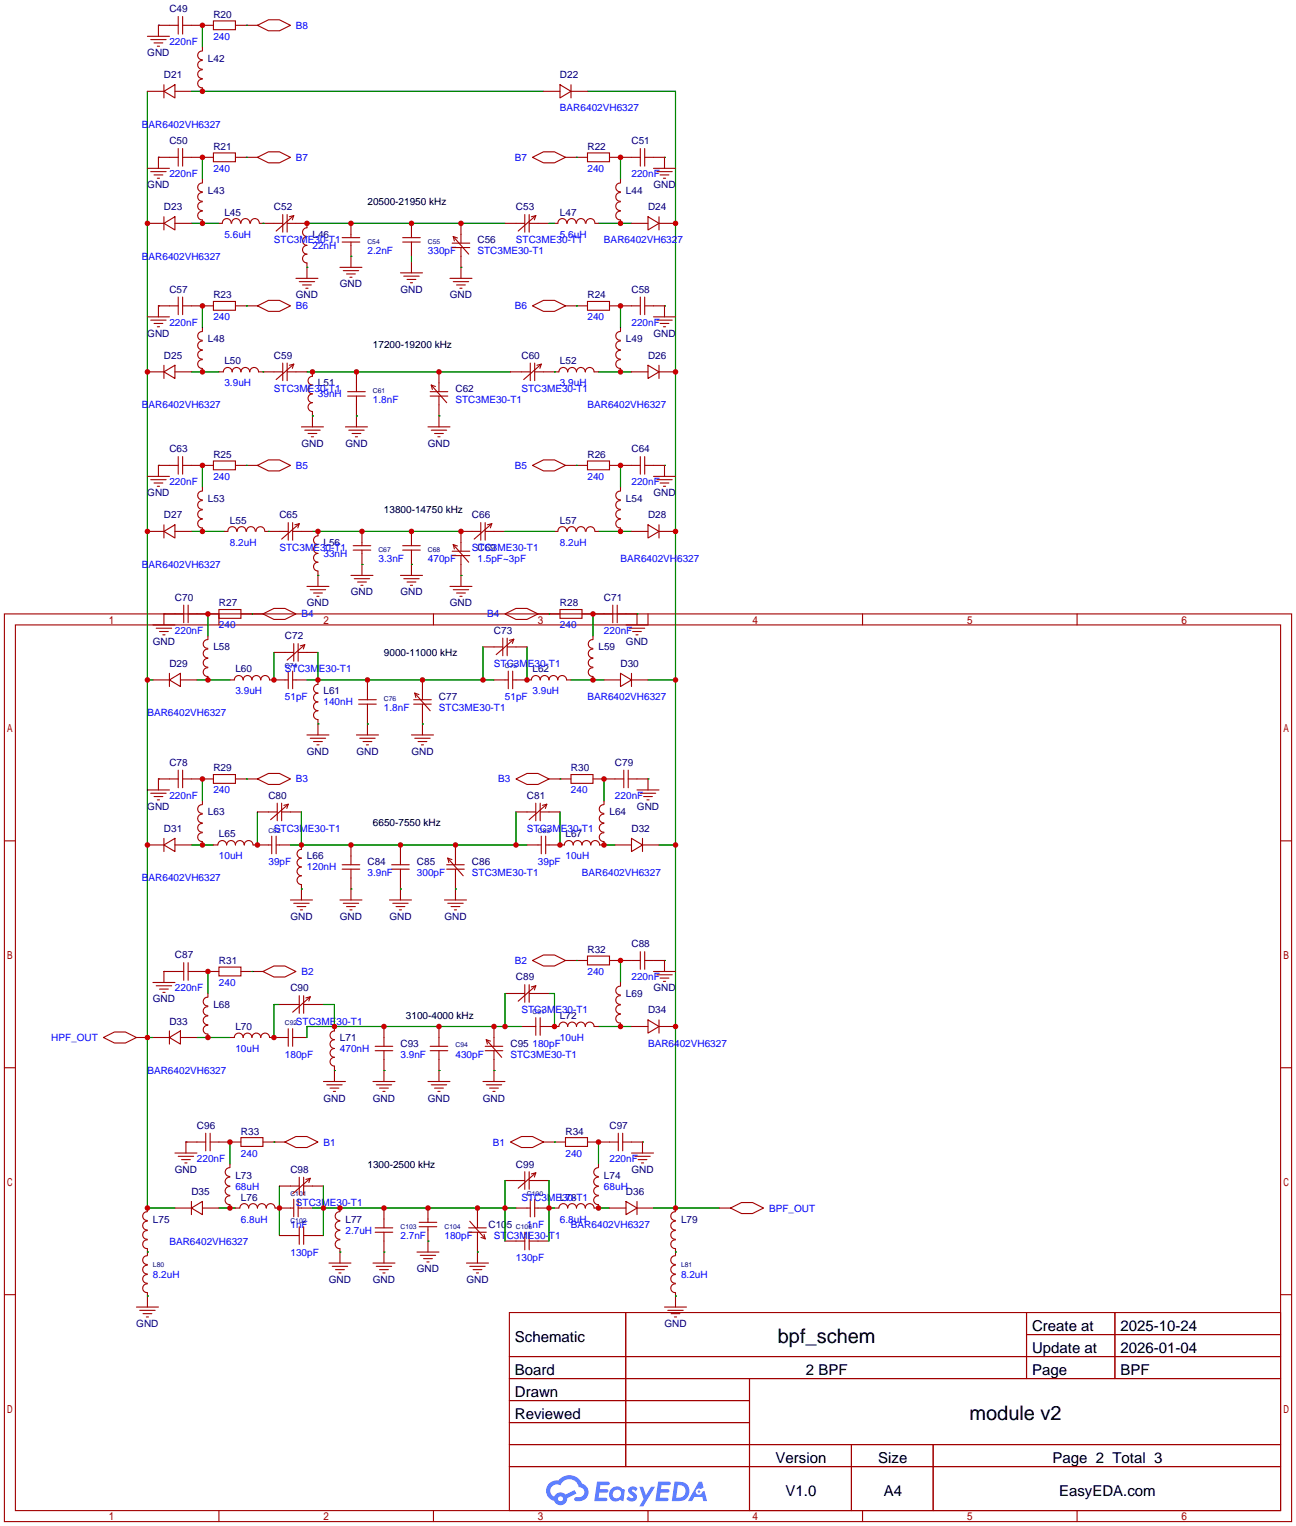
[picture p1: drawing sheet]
<svg xmlns="http://www.w3.org/2000/svg" width="299mm" height="352mm" viewBox="0 0 299 352" stroke-linecap="round" stroke-linejoin="round" font-family="sans-serif">
<g fill="none" stroke="#a10000" stroke-width=".25">
<path d="M1 141.7h297.2v209.6h-297.2zM3.6 144.3h292.1v204.4h-292.1zM50.5 141.7v2.6M100.1 141.7v2.6M149.6 141.7v2.6M199.1 141.7v2.6M248.7 141.7v2.6M1 194.1h2.6M295.7 194.1h2.5M1 246.5h2.6M295.7 246.5h2.5M1 298.9h2.6"/>
<path d="M295.7 298.9h2.5M117.6 303h178.1v45.7h-178.1zM117.6 313.2h178.1M117.6 318.3h178.1M144.5 303v35.6M173 318.3v30.4M237 303v15.3M237 308.1h58.7M257.4 303v15.3M117.6 323.3h55.4M117.6 333.5h178.1M117.6 328.4h55.4"/>
<path d="M117.6 338.6h178.1M196.6 333.5v15.2M215.4 333.5v15.2M50.5 348.7v2.6M100.1 348.7v2.6M149.6 348.7v2.6M199.1 348.7v2.6M248.7 348.7v2.6"/>
</g>
<g fill="#5487ff">
<path d="M145.3 343.4a1.3 1.3 0 0 1 1.9 .3l-.4 .6a.54 .54 0 0 0-.9-.2l.1 .2a1.28 1.28 0 0 1 .8 2 1.53 1.53 0 0 1-2.2-.3l.5-.6 .8 .5a.31 .31 0 0 0 .4-.3 .31 .31 0 0 0-.3-.3 1.12 1.12 0 0 1-.7-1.9z"/>
<path d="M147.6 343.2h.9l.6 2 1.2-2h.9l-2.7 4.6h-.9l1-1.7z"/>
<path d="M137.8 342.1h2.3a.46 .46 0 0 1 .5 .1 .46 .46 0 0 1 .1 .5l-.3 .2h-1.8l-.1 .9h1.6a.4 .4 0 0 1 .4 .4 .4 .4 0 0 1-.5 .4h-1.6l-.2 1.2h1.4a.46 .46 0 0 1 .5 .1 .46 .46 0 0 1 .1 .5l-.4 .2h-2.6z"/>
<path d="M151.9 342.1h2.3a.47 .47 0 0 1 .5 .1 .47 .47 0 0 1 .1 .5l-.3 .2h-1.8l-.1 .9h1.6a.4 .4 0 0 1 .4 .4 .4 .4 0 0 1-.4 .4h-1.7l-.2 1.2h1.4a.46 .46 0 0 1 .5 .1 .46 .46 0 0 1 .1 .5l-.4 .2h-2.6z"/>
<path d="M161.3 342.1h.8l.3 1.3-.6 .4a.75 .75 0 0 0-1.1 .3 .75 .75 0 0 0 .5 1 .75 .75 0 0 0 .9-.7l.5-.2 .6 2.3h-.8l-.3-.9h-1.8l-.5 .9h-1z"/>
<path d="M155.7 342.1l-.6 4.5h1.5a2.27 2.27 0 0 0 2.6-2.3 2.27 2.27 0 0 0-2.7-2.2zM156.5 342.9a1.5 1.5 0 0 1 1.8 1.5 1.5 1.5 0 0 1-1.9 1.4h-.3z"/>
<path d="M141.2 343.7a1.6 1.6 0 0 0-.3 2.3 1.6 1.6 0 0 0 2.3 .2l.7 .4 .3-2.5-.1-.3h-.5a1.58 1.58 0 0 0-2.4-.1zM141.8 344.2a.99 .99 0 0 1 1.6 .6 .99 .99 0 0 1-1.3 1.1 .98 .98 0 0 1-.3-1.7z"/>
<path d="M126.8 342.5a2.37 2.37 0 0 0 1.1 4 1.54 1.54 0 0 0 1.8 1 1.54 1.54 0 0 0 1.2-1.6l2.2-1.1-.5-.8-2 1a1.57 1.57 0 0 0-2.7 .5 1.5 1.5 0 0 1-.7-2.1 1.5 1.5 0 0 1 2.2-.5 2.23 2.23 0 0 1 2.3-1.4 2.23 2.23 0 0 1 2 1.8 1.16 1.16 0 0 1 1.2 1.1 1.16 1.16 0 0 1-1.1 1.2h-.7a.47 .47 0 0 0-.5 .4 .47 .47 0 0 0 .4 .6 2.14 2.14 0 0 0 2.7-1.4 2.14 2.14 0 0 0-1.3-2.7 3.2 3.2 0 0 0-5.5-.7l-1.1 .1zM128.8 346a.6 .6 0 0 1 1.2 0 .6 .6 0 0 1-1.2 0z"/>
<circle cx="161.4" cy="344.3" r=".28"/>
</g>
<g fill="none" stroke="#008700" stroke-width=".25">
<path d="M36.6 5.8h.1M46.7 5.8v5.1M56.9 5.8h.1M34 21.1v257.8h6.4M36.6 36.3h.1M44.2 21.1h81.3M46.7 36.3v5.1M56.9 36.3h.1M133.1 36.3h.1M135.6 21.1h20.4v257.8M143.3 36.3v5.1M153.4 36.3h.1"/>
<path d="M44.2 51.6h6.3M60.7 51.6h.1M70.9 51.6h45.7M81 59.2h.1M95 59.2v1.3M126.7 51.6h1.3M138.2 51.6h7.6M36.6 70.6h.1M46.7 70.6v5.1M56.9 70.6h.1M70.9 61.7h.1M106.4 61.7h.1"/>
<path d="M133.1 70.6h.1M143.3 70.6v5.1M153.4 70.6h.1M44.2 85.9h6.3M60.7 85.9h.1M70.9 85.9h47M72.1 96h.1M82.3 96h.1M101.3 96h.1M128 85.9h.1M138.2 85.9h7.6M36.6 107.4h.1"/>
<path d="M46.7 107.4v5.1M56.9 107.4h.1M133.1 107.4h.1M143.3 107.4v5.1M153.4 107.4h.1M44.2 122.7h7.6M62 122.7h.1M72.1 122.7h34.3M73.4 132.8h.1M83.6 130.3h.1M95 130.3h.1M106.4 132.8h.1"/>
<path d="M116.6 122.7h11.4M138.2 122.7h7.6M34 157h1.3M37.8 141.7h.1M45.5 157h7.6M48 141.7v5.1M58.2 141.7h.1M63.2 150.6v6.4M70.9 157h43.1M73.4 150.6v6.4M111.5 149.4v7.6M121.7 149.4v7.6"/>
<path d="M126.7 141.7h.1M131.8 157h7.6M136.9 141.7v5.1M147.1 141.7h.1M149.6 157h6.4M36.6 179.8h.1M46.7 179.8v5.1M56.9 179.8h.1M73.4 167.1h.1M84.8 167.1h.1M97.5 167.1h.1M129.3 179.8h.1"/>
<path d="M139.4 179.8v5.1M149.6 179.8h.1M44.2 195.1h5.1M59.4 187.5v7.6M67.1 195.1h54.6M69.6 187.5v7.6M119.1 187.5v7.6M129.3 187.5v7.6M139.4 195.1h2.6M152.1 195.1h3.9M69.6 205.2h.1M81 205.2h.1"/>
<path d="M92.5 205.2h.1M105.2 205.2h.1M34 239.5h1.3M37.8 224.3h.1M45.5 239.5h7.6M48 224.3v5.1M58.2 224.3h.1M64.5 231.9h-1.3v7.6M74.7 231.9h2.5v5.1M116.6 229.4v7.6M120.4 237h-49.5v2.5M126.7 229.4h1.3v7.6"/>
<path d="M133.1 221.7h.1M138.2 237h7.6M143.3 221.7v5.1M153.4 221.7h.1M77.2 247.1h.1M88.6 247.1h.1M101.3 247.1h.1M114 247.1h.1M42.9 263.7h.1M50.5 278.9h3.9M53.1 263.7v5M63.2 263.7h.1"/>
<path d="M64.5 273.8v11.4M72.1 278.9h47M74.7 273.8v11.4M116.6 272.5v14M126.7 278.9h1.3M126.7 272.5v14M128 263.7h.1M138.2 278.9h2.5M138.2 263.7v5M148.3 263.7h.1M150.9 278.9h15.2M34 289.1h.1"/>
<path d="M34 299.2h.1M78.5 289.1h.1M88.6 289.1h.1M98.8 286.5h.1M110.2 289.1h.1M156 289.1h.1M156 299.2h.1"/>
</g>
<g fill="none" stroke="#a10000" stroke-width=".25">
<path d="M34 8.4h5.1M34.8 9.1h3.6M35.6 9.9h2M36.3 10.7h.5M37.8 19.6v3M41.1 5.8h-4.5v2.6M41.1 3.8v4.1M42.2 3.8v4.1M42.2 5.8h7.1M46.7 16.1a1.01 1.01 0 0 0-1.1 1 1.01 1.01 0 0 0 1.1 1M46.7 14a1.01 1.01 0 0 0-1.1 1 1.01 1.01 0 0 0 1.1 1M46.7 18.3a1.01 1.01 0 0 0-1.1 1 1.01 1.01 0 0 0 1.1 1"/>
<path d="M46.7 11.8a1.01 1.01 0 0 0-1.1 1 1.01 1.01 0 0 0 1.1 1M46.7 10.9v.8M49.3 4.8h5.1v2.1h-5.1zM54.4 5.8h5M59.4 5.8l2.6-1.2h2.5l2.6 1.2-2.6 1.3h-2.5zM129.3 19.6l2.5 1.5-2.5 1.5zM131.8 19.6v3M34 38.9h5.1M34 21.1h3.8M34.8 39.6h3.6M37.8 21.1l2.6-1.5v3zM40.4 21.1h3.8"/>
<path d="M41.1 36.3h-4.5v2.6M41.1 34.3v4.1M42.2 34.3v4.1M42.2 36.3h7.1M46.7 20.3v.8M49.3 35.3h5.1v2h-5.1zM54.4 36.3h5M59.4 36.3l2.6-1.2h2.5l2.6 1.2-2.6 1.3h-2.5zM122.9 36.3l2.6-1.2h2.5l2.6 1.2-2.6 1.3h-2.5zM125.5 21.1h3.8M130.6 36.3h5M131.8 21.1h3.8"/>
<path d="M135.6 35.3h5.1v2h-5.1zM140.7 36.3h7.1M147.8 34.3v4.1M148.8 36.3h4.6v2.6M148.8 34.3v4.1M150.9 38.9h5.1M151.6 39.6h3.6M34 51.6h3.8M35.6 40.4h2M36.3 41.1h.5M37.8 51.6l2.6-1.6v3.1zM37.8 50v3.1"/>
<path d="M40.4 51.6h3.8M46.7 46.6a1.01 1.01 0 0 0-1.1 1 1.01 1.01 0 0 0 1.1 1M46.7 44.4a1.01 1.01 0 0 0-1.1 1.1 1.01 1.01 0 0 0 1.1 1M46.7 48.7a1.01 1.01 0 0 0-1.1 1.1 1.01 1.01 0 0 0 1.1 1M46.7 42.2a1.01 1.01 0 0 0-1.1 1.1 1.01 1.01 0 0 0 1.1 1M46.7 41.4v.8M46.7 50.8v.8M53.4 51.5a1.01 1.01 0 0 0-1.1-1 1.01 1.01 0 0 0-1 1l-.8 .1M53.5 51.5a1.01 1.01 0 0 1 1-1 1.01 1.01 0 0 1 1 1M55.6 51.5a1.01 1.01 0 0 1 1.1-1 1.01 1.01 0 0 1 1 1M57.8 51.5a1.01 1.01 0 0 1 1-1 1.01 1.01 0 0 1 1.1 1M59.9 51.6h5.4"/>
<path d="M65.3 49.5v4.1M66.3 51.6h4.6v1a1.02 1.02 0 0 0-1.1 1 1.02 1.02 0 0 0 1.1 1 1.02 1.02 0 0 0-1.1 1 1.02 1.02 0 0 0 1.1 1 1.02 1.02 0 0 0-1.1 1.1 1.02 1.02 0 0 0 1.1 1 1.02 1.02 0 0 0-1 1 1.02 1.02 0 0 0 1 1v3.6M66.3 49.5v4.1M67.8 49.8l-4 3.5M67.8 49.8l-.3 .9M67.8 49.8l-1 .2M79 55.9h4.1M79 54.9h4.1M81 51.6v3.3M81 55.9v5.8M93 55.9h4M93 54.9h4"/>
<path d="M95 51.6v3.3M95 55.9v3.3M104.4 57.2h4.1M104.4 56.1h4.1M104.6 54.6l3.6 4.1M104.6 54.6l1 .3M104.6 54.6l.3 1M106.4 51.6v4.5M106.4 57.2v7.1M116.6 51.6h4.6M121.2 49.5v4.1M122.2 51.6h4.5"/>
<path d="M122.2 49.5v4.1M123.7 49.8l-4.1 3.5M123.7 49.8l-.3 .9M123.7 49.8l-1 .2M128 51.6h.8M128.8 51.5a1.01 1.01 0 0 1 1-1 1.01 1.01 0 0 1 1 1M131 51.5a1.01 1.01 0 0 1 1-1 1.01 1.01 0 0 1 1 1M133.1 51.5a1.01 1.01 0 0 1 1-1 1.01 1.01 0 0 1 1 1M135.3 51.5a1.01 1.01 0 0 1 1-1 1.01 1.01 0 0 1 1 1M137.4 51.6h.8M143.2 46.6a1.01 1.01 0 0 0-1 1 1.01 1.01 0 0 0 1 1M143.2 44.4a1.01 1.01 0 0 0-1 1.1 1.01 1.01 0 0 0 1 1"/>
<path d="M143.2 48.7a1.01 1.01 0 0 0-1 1.1 1.01 1.01 0 0 0 1 1l.1 .8M143.2 42.2a1.01 1.01 0 0 0-1 1.1 1.01 1.01 0 0 0 1 1M143.3 41.4v.8M145.8 51.6h3.8M149.6 50l2.5 1.6-2.5 1.5zM152.1 51.6h3.9M152.1 50v3.1M152.4 40.4h2M153.2 41.1h.5M34 73.2h5.1M34.8 73.9h3.6M35.6 74.7h2"/>
<path d="M36.3 75.4h.5M41.1 70.6h-4.5v2.6M41.1 68.6v4M42.2 68.6v4M42.2 70.6h7.1M46.7 78.7a1.01 1.01 0 0 0-1.1 1 1.01 1.01 0 0 0 1.1 1.1M46.7 76.5a1.01 1.01 0 0 0-1.1 1 1.01 1.01 0 0 0 1.1 1.1M46.7 75.7v.8M49.3 69.6h5.1v2h-5.1zM54.4 70.6h5M59.4 70.6l2.6-1.3h2.5l2.6 1.3-2.6 1.3h-2.5zM68.3 64.3h5.1"/>
<path d="M69.1 65h3.5M69.8 65.8h2.1M70.6 66.5h.5M78.5 61.7h5.1M79.2 62.5h3.6M80 63.2h2M80.8 64h.5M92.5 63h5M93.2 63.8h3.6M94 64.5h2M94.7 65.3h.5M95 60.5v2.5"/>
<path d="M103.9 64.3h5.1M104.6 65h3.6M105.4 65.8h2M106.2 66.5h.5M122.9 70.6l2.6-1.3h2.5l2.6 1.3-2.6 1.3h-2.5zM130.6 70.6h5M135.6 69.6h5.1v2h-5.1zM140.7 70.6h7.1M143.2 78.7a1.01 1.01 0 0 0-1 1 1.01 1.01 0 0 0 1 1.1M143.2 76.5a1.01 1.01 0 0 0-1 1 1.01 1.01 0 0 0 1 1.1M143.3 75.7v.8M147.8 68.6v4"/>
<path d="M148.8 70.6h4.6v2.6M148.8 68.6v4M150.9 73.2h5.1M151.6 73.9h3.6M152.4 74.7h2M153.2 75.4h.5M34 85.9h3.8M37.8 85.9l2.6-1.6v3.1zM37.8 84.3v3.1M40.4 85.9h3.8M46.7 80.9a1.01 1.01 0 0 0-1.1 1 1.01 1.01 0 0 0 1.1 1M46.7 83a1.01 1.01 0 0 0-1.1 1 1.01 1.01 0 0 0 1.1 1.1"/>
<path d="M46.7 85.1v.8M50.5 85.9l1.1-.1a1.02 1.02 0 0 1 1-1 1.02 1.02 0 0 1 1 1.1 1.02 1.02 0 0 1 1-1.1 1.02 1.02 0 0 1 1 1.1 1.02 1.02 0 0 1 1-1.1 1.02 1.02 0 0 1 1.1 1.1 1.02 1.02 0 0 1 1-1.1 1.02 1.02 0 0 1 1 1.1h5.6M65.3 83.8v4.1M66.3 85.9h4.6M66.3 83.8v4.1M67.8 84.1l-4 3.5M67.8 84.1l-.3 .9M67.8 84.1l-1 .2M69.6 98.6h5.1M70.4 99.3h3.5M72.1 85.9v1a1.02 1.02 0 0 0-1 1 1.02 1.02 0 0 0 1 1 1.02 1.02 0 0 0-1 1 1.02 1.02 0 0 0 1 1 1.02 1.02 0 0 0-1 1 1.02 1.02 0 0 0 1 1.1 1.02 1.02 0 0 0-1 1 1.02 1.02 0 0 0 1 1v3.6M79.8 98.6h5"/>
<path d="M80.3 91.4h4M80.3 90.4h4M80.5 99.3h3.6M82.3 85.9v4.5M82.3 91.4v7.2M98.8 98.6h5.1M99.3 91.4h4.1M99.3 90.4h4.1M99.6 99.3h3.5M99.6 88.9l3.5 4.1M99.6 88.9l.9 .3M99.6 88.9l.2 1"/>
<path d="M101.3 85.9v4.5M101.3 91.4v7.2M117.9 85.9h4.5M122.4 83.8v4.1M123.4 85.9l5.6-.1a1.02 1.02 0 0 1 1.1-1 1.02 1.02 0 0 1 1 1.1 1.02 1.02 0 0 1 1-1.1 1.02 1.02 0 0 1 1 1.1 1.02 1.02 0 0 1 1-1.1 1.02 1.02 0 0 1 1 1.1 1.02 1.02 0 0 1 1-1.1 1.02 1.02 0 0 1 1.1 1.1h1M123.4 83.8v4.1M125 84.1l-4.1 3.5M125 84.1l-.4 .9M125 84.1l-1 .2M143.2 80.9a1.01 1.01 0 0 0-1 1 1.01 1.01 0 0 0 1 1M143.2 83a1.01 1.01 0 0 0-1 1 1.01 1.01 0 0 0 1 1.1l.1 .8M145.8 85.9h3.8"/>
<path d="M149.6 84.3l2.5 1.6-2.5 1.5zM152.1 85.9h3.9M152.1 84.3v3.1M34 110h5.1M34.8 110.7h3.6M35.6 111.5h2M36.3 112.3h.5M41.1 107.4h-4.5v2.6M41.1 105.4v4.1M42.2 105.4v4.1M42.2 107.4h7.1M46.7 117.7a1.01 1.01 0 0 0-1.1 1 1.01 1.01 0 0 0 1.1 1"/>
<path d="M46.7 115.6a1.01 1.01 0 0 0-1.1 1 1.01 1.01 0 0 0 1.1 1M46.7 119.9a1.01 1.01 0 0 0-1.1 1 1.01 1.01 0 0 0 1.1 1M46.7 113.4a1.01 1.01 0 0 0-1.1 1 1.01 1.01 0 0 0 1.1 1M46.7 112.5v.8M49.3 106.4h5.1v2.1h-5.1zM54.4 107.4h5M59.4 107.4l2.6-1.2h2.5l2.6 1.2-2.6 1.3h-2.5zM71.1 100.1h2.1M71.9 100.8h.5M81.3 100.1h2M82 100.8h.5M100.3 100.1h2.1"/>
<path d="M101.1 100.8h.5M122.9 107.4l2.6-1.2h2.5l2.6 1.2-2.6 1.3h-2.5zM130.6 107.4h5M135.6 106.4h5.1v2.1h-5.1zM140.7 107.4h7.1M143.2 117.7a1.01 1.01 0 0 0-1 1 1.01 1.01 0 0 0 1 1M143.2 115.6a1.01 1.01 0 0 0-1 1 1.01 1.01 0 0 0 1 1M143.2 119.9a1.01 1.01 0 0 0-1 1 1.01 1.01 0 0 0 1 1l.1 .8M143.2 113.4a1.01 1.01 0 0 0-1 1 1.01 1.01 0 0 0 1 1M143.3 112.5v.8M147.8 105.4v4.1M148.8 107.4h4.6v2.6"/>
<path d="M148.8 105.4v4.1M150.9 110h5.1M151.6 110.7h3.6M152.4 111.5h2M153.2 112.3h.5M34 122.7h3.8M37.8 122.7l2.6-1.5v3zM37.8 121.2v3M40.4 122.7h3.8M42.4 139.7v4.1M43.4 139.7v4.1M46.7 121.9v.8"/>
<path d="M51.8 122.7h.8M52.6 122.7a1.01 1.01 0 0 1 1-1.1 1.01 1.01 0 0 1 1 1.1M54.8 122.7a1.01 1.01 0 0 1 1-1.1 1.01 1.01 0 0 1 1 1.1M56.9 122.7a1.01 1.01 0 0 1 1-1.1 1.01 1.01 0 0 1 1 1.1M59.1 122.7a1.01 1.01 0 0 1 1-1.1 1.01 1.01 0 0 1 1 1.1M61.2 122.7h5.3M66.5 120.7v4M67.6 122.7h4.5M67.6 120.7v4M69.1 120.9l-4.1 3.6M69.1 120.9l-.3 1M69.1 120.9l-1 .3"/>
<path d="M70.9 135.4h5M71.6 136.1h3.6M72.4 136.9h2M73.2 137.7h.5M73.4 122.7v1a1.02 1.02 0 0 0-1 1 1.02 1.02 0 0 0 1 1 1.02 1.02 0 0 0-1 1 1.02 1.02 0 0 0 1 1.1 1.02 1.02 0 0 0-1 1 1.02 1.02 0 0 0 1 1 1.02 1.02 0 0 0-1 1 1.02 1.02 0 0 0 1 1v3.6M81 132.8h5.1M81.5 127h4.1M81.5 126h4.1M81.8 133.6h3.5M82.5 134.4h2.1M83.3 135.1h.5M83.6 122.7v3.3"/>
<path d="M83.6 127v5.8M92.5 132.8h5M93 127h4M93 126h4M93.2 133.6h3.6M94 134.4h2M94.7 135.1h.5M95 122.7v3.3M95 127v5.8M103.9 135.4h5.1M104.4 128.3h4.1M104.4 127.3h4.1"/>
<path d="M104.6 136.1h3.6M104.6 125.7l3.6 4.1M104.6 125.7l1 .4M104.6 125.7l.3 1M105.4 136.9h2M106.2 137.7h.5M106.4 128.3v7.1M111 122.7h-4.6v4.6M111 120.7v4M112 122.7h4.6M112 120.7v4M113.5 120.9l-4 3.6"/>
<path d="M113.5 120.9l-.3 1M113.5 120.9l-1 .3M128 122.7h.8M128.8 122.7a1.01 1.01 0 0 1 1-1.1 1.01 1.01 0 0 1 1 1.1M131 122.7a1.01 1.01 0 0 1 1-1.1 1.01 1.01 0 0 1 1 1.1M133.1 122.7a1.01 1.01 0 0 1 1-1.1 1.01 1.01 0 0 1 1 1.1M135.3 122.7a1.01 1.01 0 0 1 1-1.1 1.01 1.01 0 0 1 1 1.1M137.4 122.7h.8M141.5 139.7v4.1M142.5 139.7v4.1M145.8 122.7h3.8M149.6 121.2l2.5 1.5-2.5 1.5z"/>
<path d="M152.1 122.7h3.9M152.1 121.2v3M35.3 144.3h5.1M35.3 157h3.8M36.1 145h3.5M36.8 145.8h2.1M37.6 146.6h.5M39.1 157l2.6-1.6v3.1zM39.1 155.4v3.1M41.7 157h3.8M42.4 141.7h-4.6v2.6M43.4 141.7h7.1"/>
<path d="M48 152a1.01 1.01 0 0 0-1.1 1 1.01 1.01 0 0 0 1.1 1M48 149.9a1.01 1.01 0 0 0-1.1 1 1.01 1.01 0 0 0 1.1 1M48 154.2a1.01 1.01 0 0 0-1.1 1 1.01 1.01 0 0 0 1.1 1M48 147.7a1.01 1.01 0 0 0-1.1 1 1.01 1.01 0 0 0 1.1 1M48 146.8v.8M48 156.2v.8M50.5 140.7h5.1v2h-5.1zM53.1 157h1a1.02 1.02 0 0 1 1-1 1.02 1.02 0 0 1 1 1 1.02 1.02 0 0 1 1.1-1 1.02 1.02 0 0 1 1 1 1.02 1.02 0 0 1 1-1 1.02 1.02 0 0 1 1 1 1.02 1.02 0 0 1 1-1 1.02 1.02 0 0 1 1 1h4.3M55.6 141.7h5.1M60.7 141.7l2.5-1.2h2.6l2.5 1.2-2.5 1.3h-2.6zM63.2 150.6h4.6M66.5 154.9v4.1"/>
<path d="M67.6 157h3.3M67.6 154.9v4.1M67.8 148.6v4.1M68.8 150.6h4.6M68.8 148.6v4.1M70.4 148.8l-4.1 3.6M70.4 148.8l-.4 1M70.4 148.8l-1.1 .3M73.4 157v1a1.02 1.02 0 0 0-1 1 1.02 1.02 0 0 0 1 1 1.02 1.02 0 0 0-1 1 1.02 1.02 0 0 0 1 1.1 1.02 1.02 0 0 0-1 1 1.02 1.02 0 0 0 1 1 1.02 1.02 0 0 0-1 1 1.02 1.02 0 0 0 1 1v3.6M84.8 157v4.5M97.5 157v4.5M111.5 149.4h4.6"/>
<path d="M114 157h3.3M116.1 147.3v4.1M116.6 141.7l2.5-1.2h2.6l2.5 1.2-2.5 1.3h-2.6zM117.1 149.4h4.6M117.1 147.3v4.1M117.3 154.9v4.1M118.4 157h4.3a1.02 1.02 0 0 1 1-1 1.02 1.02 0 0 1 1 1 1.02 1.02 0 0 1 1-1 1.02 1.02 0 0 1 1 1 1.02 1.02 0 0 1 1.1-1 1.02 1.02 0 0 1 1 1 1.02 1.02 0 0 1 1-1 1.02 1.02 0 0 1 1 1h1M118.4 154.9v4.1M118.6 147.6l-4 3.5M118.6 147.6l-.3 .9M118.6 147.6l-1 .2M124.2 141.7h5.1"/>
<path d="M129.3 140.7h5.1v2h-5.1zM134.4 141.7h7.1M136.9 152a1.01 1.01 0 0 0-1.1 1 1.01 1.01 0 0 0 1.1 1M136.9 149.9a1.01 1.01 0 0 0-1.1 1 1.01 1.01 0 0 0 1.1 1M136.9 154.2a1.01 1.01 0 0 0-1.1 1 1.01 1.01 0 0 0 1.1 1v.8M136.9 147.7a1.01 1.01 0 0 0-1.1 1 1.01 1.01 0 0 0 1.1 1M136.9 146.8v.8M139.4 157h3.9M142.5 141.7h4.6v2.6M143.3 155.4l2.5 1.6-2.5 1.5zM144.5 144.3h5.1M145.3 145h3.5"/>
<path d="M145.8 157h3.8M145.8 155.4v3.1M146 145.8h2.1M146.8 146.6h.5M41.1 179.8h-4.5v2.6M41.1 177.8v4.1M42.2 179.8h7.1M42.2 177.8v4.1M49.3 178.8h5.1v2h-5.1zM54.4 179.8h5M59.4 179.8l2.6-1.2h2.5l2.6 1.2-2.6 1.3h-2.5zM70.9 169.7h5"/>
<path d="M71.6 170.4h3.6M72.4 171.2h2M73.2 172h.5M82.3 169.7h5.1M82.8 162.6h4.1M82.8 161.5h4.1M83.1 170.4h3.5M83.8 171.2h2.1M84.6 172h.5M84.8 162.6v7.1M95 169.7h5.1M95.5 162.6h4.1"/>
<path d="M95.5 161.5h4.1M95.8 160l3.5 4.1M95.8 160l.9 .4M95.8 160l.2 1M95.8 170.4h3.5M96.5 171.2h2.1M97.3 172h.5M97.5 162.6v7.1M119.1 179.8l2.6-1.2h2.5l2.5 1.2-2.5 1.3h-2.5zM126.7 179.8h5.1M131.8 178.8h5.1v2h-5.1zM136.9 179.8h7.1"/>
<path d="M144 177.8v4.1M145 179.8h4.6v2.6M145 177.8v4.1M34 182.4h5.1M34 195.1h3.8M34.8 183.1h3.6M35.6 183.9h2M36.3 184.7h.5M37.8 195.1l2.6-1.6v3.1zM37.8 193.5v3.1M40.4 195.1h3.8M46.7 190.1a1.01 1.01 0 0 0-1.1 1 1.01 1.01 0 0 0 1.1 1"/>
<path d="M46.7 188a1.01 1.01 0 0 0-1.1 1 1.01 1.01 0 0 0 1.1 1M46.7 192.3a1.01 1.01 0 0 0-1.1 1 1.01 1.01 0 0 0 1.1 1M46.7 185.8a1.01 1.01 0 0 0-1.1 1 1.01 1.01 0 0 0 1.1 1M46.7 184.9v.8M46.7 194.3v.8M49.3 195.1h1a1.02 1.02 0 0 1 1-1 1.02 1.02 0 0 1 1 1 1.02 1.02 0 0 1 1-1 1.02 1.02 0 0 1 1.1 1 1.02 1.02 0 0 1 1-1 1.02 1.02 0 0 1 1 1 1.02 1.02 0 0 1 1-1 1.02 1.02 0 0 1 1 1h4.3M59.4 187.5h4.6M62.7 193v4.1M63.8 195.1h3.3M63.8 193v4.1M64 185.4v4.1M65 187.5h4.6"/>
<path d="M65 185.4v4.1M66.5 185.7l-4 3.5M66.5 185.7l-.3 .9M66.5 185.7l-1 .2M69.6 195.1v1a1.02 1.02 0 0 0-1 1 1.02 1.02 0 0 0 1 1 1.02 1.02 0 0 0-1 1 1.02 1.02 0 0 0 1 1.1 1.02 1.02 0 0 0-1 1 1.02 1.02 0 0 0 1 1 1.02 1.02 0 0 0-1 1 1.02 1.02 0 0 0 1 1v3.6M79 199.6h4.1M81 195.1v4.5M90.4 199.6h4.1M92.5 195.1v4.5M103.1 199.6h4.1M103.4 198.1l3.5 4.1M103.4 198.1l.9 .4"/>
<path d="M103.4 198.1l.2 1M105.2 195.1v4.5M119.1 187.5h4.6M121.7 195.1h3.3M123.7 185.4v4.1M124.7 187.5h4.6M124.7 185.4v4.1M125 193v4.1M126 193v4.1M126.2 185.7l-4 3.5M126.2 185.7l-.3 .9M126.2 185.7l-1 .2"/>
<path d="M139.4 190.1a1.01 1.01 0 0 0-1.1 1 1.01 1.01 0 0 0 1.1 1M139.4 188a1.01 1.01 0 0 0-1.1 1 1.01 1.01 0 0 0 1.1 1M139.4 192.3a1.01 1.01 0 0 0-1.1 1 1.01 1.01 0 0 0 1.1 1M139.4 185.8a1.01 1.01 0 0 0-1.1 1 1.01 1.01 0 0 0 1.1 1M139.4 194.3v.8h-1a1.02 1.02 0 0 0-1-1 1.02 1.02 0 0 0-1 1 1.02 1.02 0 0 0-1-1 1.02 1.02 0 0 0-1 1 1.02 1.02 0 0 0-1.1-1 1.02 1.02 0 0 0-1 1 1.02 1.02 0 0 0-1-1 1.02 1.02 0 0 0-1 1h-4.3M139.4 184.9v.8M142 195.1h3.8M145.8 193.5l2.5 1.6-2.5 1.5zM147.1 182.4h5M147.8 183.1h3.6M148.3 193.5v3.1M148.3 195.1h3.8"/>
<path d="M148.6 183.9h2M149.4 184.7h.5M67.1 207.8h5M67.8 208.5h3.6M68.6 209.3h2M69.3 210.1h.5M78.5 207.8h5.1M79 200.7h4.1M79.2 208.5h3.6M80 209.3h2M80.8 210.1h.5M81 200.7v7.1"/>
<path d="M89.9 207.8h5.1M90.4 200.7h4.1M90.7 208.5h3.5M91.4 209.3h2.1M92.2 210.1h.5M92.5 200.7v7.1M102.6 207.8h5.1M103.1 200.7h4.1M103.4 208.5h3.5M104.1 209.3h2.1M104.9 210.1h.5M105.2 200.7v7.1"/>
<path d="M147.8 219.7v4.1M148.8 219.7v4.1M23.9 239.5l2.5-1.2h2.6l2.5 1.2-2.5 1.3h-2.6zM31.5 239.5h2.5M35.3 226.8h5.1M35.3 239.5h3.8M36.1 227.6h3.5M36.8 228.3h2.1M37.6 229.1h.5M39.1 239.5l2.6-1.5v3zM39.1 238v3M41.7 239.5h3.8"/>
<path d="M42.4 224.3h-4.6v2.5M42.4 222.2v4.1M43.4 224.3h7.1M43.4 222.2v4.1M48 234.6a1.01 1.01 0 0 0-1.1 1 1.01 1.01 0 0 0 1.1 1M48 232.4a1.01 1.01 0 0 0-1.1 1 1.01 1.01 0 0 0 1.1 1M48 236.7a1.01 1.01 0 0 0-1.1 1 1.01 1.01 0 0 0 1.1 1M48 230.2a1.01 1.01 0 0 0-1.1 1 1.01 1.01 0 0 0 1.1 1M48 229.4v.7M48 238.8v.7M50.5 223.3h5.1v2h-5.1zM53.1 239.5h1a1.02 1.02 0 0 1 1-1 1.02 1.02 0 0 1 1 1 1.02 1.02 0 0 1 1-1 1.02 1.02 0 0 1 1.1 1 1.02 1.02 0 0 1 1-1 1.02 1.02 0 0 1 1 1 1.02 1.02 0 0 1 1-1 1.02 1.02 0 0 1 1 1h4.3"/>
<path d="M55.6 224.3h5.1M60.7 224.3l2.5-1.3h2.6l2.5 1.3-2.5 1.3h-2.6zM64.5 231.9h4.6M66.5 237.5v4.1M67.6 239.5h3.3M67.6 237.5v4.1M69.1 229.9v4M70.1 231.9h4.6M70.1 229.9v4M71.6 230.1l-4 3.6M71.6 230.1l-.3 1M71.6 230.1l-1 .3"/>
<path d="M77.2 237v1a1.02 1.02 0 0 0-1 1 1.02 1.02 0 0 0 1 1 1.02 1.02 0 0 0-1 1 1.02 1.02 0 0 0 1 1.1 1.02 1.02 0 0 0-1 1 1.02 1.02 0 0 0 1 1 1.02 1.02 0 0 0-1 1 1.02 1.02 0 0 0 1 1v3.6M88.6 237v4.6M101.3 237v4.6M114 237v4.6M116.6 229.4h4.6M120.4 237h3.3M121.2 227.3v4.1M122.2 227.3v4.1M122.2 229.4h4.5M122.9 221.7l2.6-1.2h2.5l2.6 1.2-2.6 1.3h-2.5zM123.7 234.9v4.1M123.7 227.6l-4.1 3.5"/>
<path d="M123.7 227.6l-.3 .9M123.7 227.6l-1 .2M124.7 237h4.3a1.02 1.02 0 0 1 1.1-1 1.02 1.02 0 0 1 1 1 1.02 1.02 0 0 1 1-1 1.02 1.02 0 0 1 1 1 1.02 1.02 0 0 1 1-1 1.02 1.02 0 0 1 1 1 1.02 1.02 0 0 1 1-1 1.02 1.02 0 0 1 1.1 1h1M124.7 234.9v4.1M130.6 221.7h5M135.6 220.7h5.1v2.1h-5.1zM140.7 221.7h7.1M143.2 232a1.01 1.01 0 0 0-1 1 1.01 1.01 0 0 0 1 1M143.2 229.9a1.01 1.01 0 0 0-1 1 1.01 1.01 0 0 0 1 1M143.2 234.2a1.01 1.01 0 0 0-1 1 1.01 1.01 0 0 0 1 1M143.2 227.7a1.01 1.01 0 0 0-1 1 1.01 1.01 0 0 0 1 1M143.3 226.8v.8"/>
<path d="M143.3 236.2v.8M145.8 237h3.8M148.8 221.7h4.6v2.6M149.6 235.5l2.5 1.5-2.5 1.5zM150.9 224.3h5.1M151.6 225h3.6M152.1 235.5v3M152.1 237h3.9M152.4 225.8h2M153.2 226.6h.5M74.7 249.7h5.1M75.4 250.4h3.6"/>
<path d="M76.2 251.2h2M77 252h.5M86.1 249.7h5.1M86.6 242.6h4.1M86.6 241.6h4.1M86.9 250.4h3.5M87.6 251.2h2.1M88.4 252h.5M88.6 242.6v7.1M98.8 249.7h5.1M99.3 242.6h4.1M99.3 241.6h4.1"/>
<path d="M99.6 250.4h3.5M100.3 251.2h2.1M101.1 252h.5M101.3 242.6v7.1M111.5 249.7h5.1M112 242.6h4.1M112 241.6h4.1M112.3 240l3.5 4.1M112.3 240l.9 .4M112.3 240l.2 1M112.3 250.4h3.5M113 251.2h2.1"/>
<path d="M113.8 252h.5M114 242.6v7.1M34 279.7a1.01 1.01 0 0 0-1.1 1 1.01 1.01 0 0 0 1.1 1.1M34 278.9v.8M40.4 266.2h5.1M40.4 278.9h3.8M41.1 267h3.6M41.9 267.7h2M42.7 268.5h.5M44.2 278.9l2.5-1.5v3zM44.2 277.4v3M46.7 278.9h3.8"/>
<path d="M47.5 263.7h-4.6v2.5M47.5 261.6v4.1M48.5 263.7h7.1M48.5 261.6v4.1M53.1 276.1a1.01 1.01 0 0 0-1.1 1 1.01 1.01 0 0 0 1.1 1M53.1 273.9a1.01 1.01 0 0 0-1.1 1 1.01 1.01 0 0 0 1.1 1M53.1 271.8a1.01 1.01 0 0 0-1.1 1 1.01 1.01 0 0 0 1.1 1M53.1 269.6a1.01 1.01 0 0 0-1.1 1 1.01 1.01 0 0 0 1.1 1M53.1 268.7v.8M53.1 278.1v.8M54.4 278.9h1a1.02 1.02 0 0 1 1-1 1.02 1.02 0 0 1 1 1 1.02 1.02 0 0 1 1-1 1.02 1.02 0 0 1 1 1 1.02 1.02 0 0 1 1.1-1 1.02 1.02 0 0 1 1 1 1.02 1.02 0 0 1 1-1 1.02 1.02 0 0 1 1 1h4.3M55.6 262.6h5.1v2.1h-5.1z"/>
<path d="M60.7 263.7h5.1M64.5 273.8h4.6M65.8 263.7l2.5-1.3h2.6l2.5 1.3-2.5 1.2h-2.6zM67.8 276.9v4M68.8 278.9h3.3M68.8 276.9v4M69.1 271.8v4M70.1 271.8v4M70.1 273.8h4.6M71.6 272l-4 3.6M71.6 272l-.3 1M71.6 272l-1 .3"/>
<path d="M78.5 279.7a1.01 1.01 0 0 0-1.1 1 1.01 1.01 0 0 0 1.1 1.1M78.5 278.9v.8M88.6 278.9v4.6M98.8 278.9v3.3M110.2 278.9v4.6M116.6 272.5h4.6M117.9 263.7l2.5-1.3h2.5l2.6 1.3-2.6 1.2h-2.5zM119.1 278.9h3.3M121.2 270.5v4.1M122.2 270.5v4.1M122.2 272.5h4.5M122.4 276.9v4"/>
<path d="M123.4 278.9h3.3M123.4 276.9v4M123.7 270.8l-4.1 3.5M123.7 270.8l-.3 .9M123.7 270.8l-1 .2M125.5 263.7h5.1M130.6 262.6h5v2.1h-5zM135.6 263.7h7.1M138.2 276.1a1.01 1.01 0 0 0-1.1 1 1.01 1.01 0 0 0 1.1 1M138.2 273.9a1.01 1.01 0 0 0-1.1 1 1.01 1.01 0 0 0 1.1 1M138.2 271.8a1.01 1.01 0 0 0-1.1 1 1.01 1.01 0 0 0 1.1 1M138.2 269.6a1.01 1.01 0 0 0-1.1 1 1.01 1.01 0 0 0 1.1 1"/>
<path d="M138.2 278.1v.8h-1a1.02 1.02 0 0 0-1.1-1 1.02 1.02 0 0 0-1 1 1.02 1.02 0 0 0-1-1 1.02 1.02 0 0 0-1 1 1.02 1.02 0 0 0-1-1 1.02 1.02 0 0 0-1 1 1.02 1.02 0 0 0-1-1 1.02 1.02 0 0 0-1.1 1h-1M138.2 268.7v.8M140.7 278.9h3.8M142.7 261.6v4.1M143.8 263.7h4.5v2.5M143.8 261.6v4.1M144.5 277.4l2.6 1.5-2.6 1.5zM145.8 266.2h5.1M146.6 267h3.5M147.1 278.9h3.8M147.1 277.4v3M147.3 267.7h2.1"/>
<path d="M148.1 268.5h.5M155.9 279.7a1.01 1.01 0 0 0-1 1 1.01 1.01 0 0 0 1 1.1M156 278.9v.8M166.1 278.9h2.6M168.7 278.9l2.5-1.3h2.5l2.6 1.3-2.6 1.3h-2.5zM34 284.1a1.01 1.01 0 0 0-1.1 1 1.01 1.01 0 0 0 1.1 1M34 281.9a1.01 1.01 0 0 0-1.1 1 1.01 1.01 0 0 0 1.1 1.1M34 294.2a1.01 1.01 0 0 0-1.1 1.1 1.01 1.01 0 0 0 1.1 1M34 292.1a1.01 1.01 0 0 0-1.1 1 1.01 1.01 0 0 0 1.1 1M34 286.2a1.01 1.01 0 0 0-1.1 1 1.01 1.01 0 0 0 1.1 1.1M34 296.4a1.01 1.01 0 0 0-1.1 1 1.01 1.01 0 0 0 1.1 1M34 289.9a1.01 1.01 0 0 0-1.1 1 1.01 1.01 0 0 0 1.1 1"/>
<path d="M34 288.3v1.5M34 298.5v3.3M64.5 285.2h4.6M69.1 283.2v4.1M70.1 283.2v4.1M70.1 285.2h4.6M75.9 291.6h5.1M76.7 292.4h3.6M77.5 293.1h2M78.2 293.9h.5M78.5 286.2a1.01 1.01 0 0 0-1.1 1 1.01 1.01 0 0 0 1.1 1.1M78.5 284.1a1.01 1.01 0 0 0-1.1 1 1.01 1.01 0 0 0 1.1 1"/>
<path d="M78.5 281.9a1.01 1.01 0 0 0-1.1 1 1.01 1.01 0 0 0 1.1 1.1M78.5 288.3v3.3M86.1 291.6h5.1M86.6 283.5h4.1M86.6 284.5h4.1M86.9 292.4h3.5M87.6 293.1h2.1M88.4 293.9h.5M88.6 284.5v7.1M96.3 289.1h5M96.8 283.2h4M96.8 282.2h4"/>
<path d="M97 289.8h3.6M97.8 290.6h2M98.6 291.3h.5M98.8 283.2v5.9M107.7 291.6h5.1M108.2 283.5h4.1M108.2 284.5h4.1M108.5 281.9l3.5 4.1M108.5 292.4h3.5M109.2 293.1h2.1M110 293.9h.5M110.2 284.5v7.1"/>
<path d="M111.1 285.7l.9 .3M111.8 285l.2 1M116.6 286.5h4.6M121.2 284.5v4M122.2 284.5v4M122.2 286.5h4.5M155.9 284.1a1.01 1.01 0 0 0-1 1 1.01 1.01 0 0 0 1 1M155.9 281.9a1.01 1.01 0 0 0-1 1 1.01 1.01 0 0 0 1 1.1M155.9 294.2a1.01 1.01 0 0 0-1 1.1 1.01 1.01 0 0 0 1 1M155.9 292.1a1.01 1.01 0 0 0-1 1 1.01 1.01 0 0 0 1 1M155.9 286.2a1.01 1.01 0 0 0-1 1 1.01 1.01 0 0 0 1 1.1M155.9 296.4a1.01 1.01 0 0 0-1 1 1.01 1.01 0 0 0 1 1"/>
<path d="M155.9 289.9a1.01 1.01 0 0 0-1 1 1.01 1.01 0 0 0 1 1M156 288.3v1.5M156 298.5v3.3M31.5 301.8h5.1M32.3 302.5h3.5M33 303.3h2.1M33.8 304h.5M153.4 301.8h5.1M154.2 302.5h3.5M154.9 303.3h2.1M155.7 304h.5"/>
</g>
<g fill="#c00">
<circle cx="34" cy="278.9" r=".63"/>
<circle cx="34" cy="239.5" r=".63"/>
<circle cx="34" cy="195.1" r=".63"/>
<circle cx="34" cy="157" r=".63"/>
<circle cx="34" cy="122.7" r=".63"/>
<circle cx="34" cy="85.9" r=".63"/>
<circle cx="34" cy="51.6" r=".63"/>
<circle cx="53.1" cy="278.9" r=".63"/>
<circle cx="53.1" cy="263.7" r=".63"/>
<circle cx="138.2" cy="278.9" r=".63"/>
<circle cx="138.2" cy="263.7" r=".63"/>
<circle cx="156" cy="278.9" r=".63"/>
<circle cx="156" cy="237" r=".63"/>
<circle cx="156" cy="195.1" r=".63"/>
<circle cx="156" cy="157" r=".63"/>
<circle cx="156" cy="122.7" r=".63"/>
<circle cx="156" cy="85.9" r=".63"/>
<circle cx="156" cy="51.6" r=".63"/>
<circle cx="48" cy="239.5" r=".63"/>
<circle cx="48" cy="224.3" r=".63"/>
<circle cx="46.7" cy="195.1" r=".63"/>
<circle cx="46.7" cy="179.8" r=".63"/>
<circle cx="48" cy="157" r=".63"/>
<circle cx="48" cy="141.7" r=".63"/>
<circle cx="46.7" cy="122.7" r=".63"/>
<circle cx="46.7" cy="107.4" r=".63"/>
<circle cx="46.7" cy="85.9" r=".63"/>
<circle cx="46.7" cy="70.6" r=".63"/>
<circle cx="46.7" cy="51.6" r=".63"/>
<circle cx="46.7" cy="36.3" r=".63"/>
<circle cx="46.7" cy="5.8" r=".63"/>
<circle cx="143.3" cy="237" r=".63"/>
<circle cx="143.3" cy="221.7" r=".63"/>
<circle cx="139.4" cy="195.1" r=".63"/>
<circle cx="139.4" cy="179.8" r=".63"/>
<circle cx="136.9" cy="157" r=".63"/>
<circle cx="136.9" cy="141.7" r=".63"/>
<circle cx="143.3" cy="122.7" r=".63"/>
<circle cx="143.3" cy="107.4" r=".63"/>
<circle cx="143.3" cy="85.9" r=".63"/>
<circle cx="143.3" cy="70.6" r=".63"/>
<circle cx="143.3" cy="51.6" r=".63"/>
<circle cx="143.3" cy="36.3" r=".63"/>
<circle cx="46.7" cy="21.1" r=".63"/>
<circle cx="70.9" cy="51.6" r=".63"/>
<circle cx="81" cy="51.6" r=".63"/>
<circle cx="95" cy="51.6" r=".63"/>
<circle cx="106.4" cy="51.6" r=".63"/>
<circle cx="72.1" cy="85.9" r=".63"/>
<circle cx="82.3" cy="85.9" r=".63"/>
<circle cx="101.3" cy="85.9" r=".63"/>
<circle cx="73.4" cy="122.7" r=".63"/>
<circle cx="83.6" cy="122.7" r=".63"/>
<circle cx="95" cy="122.7" r=".63"/>
<circle cx="106.4" cy="122.7" r=".63"/>
<circle cx="63.2" cy="157" r=".63"/>
<circle cx="121.7" cy="157" r=".63"/>
<circle cx="73.4" cy="157" r=".63"/>
<circle cx="84.8" cy="157" r=".63"/>
<circle cx="97.5" cy="157" r=".63"/>
<circle cx="111.5" cy="157" r=".63"/>
<circle cx="59.4" cy="195.1" r=".63"/>
<circle cx="129.3" cy="195.1" r=".63"/>
<circle cx="119.1" cy="195.1" r=".63"/>
<circle cx="105.2" cy="195.1" r=".63"/>
<circle cx="92.5" cy="195.1" r=".63"/>
<circle cx="81" cy="195.1" r=".63"/>
<circle cx="69.6" cy="195.1" r=".63"/>
<circle cx="63.2" cy="239.5" r=".63"/>
<circle cx="128" cy="237" r=".63"/>
<circle cx="116.6" cy="237" r=".63"/>
<circle cx="114" cy="237" r=".63"/>
<circle cx="101.3" cy="237" r=".63"/>
<circle cx="88.6" cy="237" r=".63"/>
<circle cx="77.2" cy="237" r=".63"/>
<circle cx="64.5" cy="278.9" r=".63"/>
<circle cx="126.7" cy="278.9" r=".63"/>
<circle cx="116.6" cy="278.9" r=".63"/>
<circle cx="110.2" cy="278.9" r=".63"/>
<circle cx="98.8" cy="278.9" r=".63"/>
<circle cx="88.6" cy="278.9" r=".63"/>
<circle cx="78.5" cy="278.9" r=".63"/>
<circle cx="74.7" cy="278.9" r=".63"/>
</g>
<g font-size="4.6">
<text x="179.6" y="310.1">bpf_schem</text>
<text x="223.8" y="327.9">module v2</text>
</g>
<g font-size="3.5">
<text x="118.9" y="309.8">Schematic</text>
<text x="238.3" y="307.2">Create at</text>
<text x="258.7" y="307.2">2025-10-24</text>
<text x="118.9" y="317.4">Board</text>
<text x="186" y="317.4">2 BPF</text>
<text x="238.3" y="312.3">Update at</text>
<text x="238.3" y="317.4">Page</text>
<text x="258.7" y="312.3">2026-01-04</text>
<text x="258.7" y="317.4">BPF</text>
<text x="118.9" y="322.5">Drawn</text>
<text x="118.9" y="327.6">Reviewed</text>
<text x="179.1" y="337.7">Version</text>
<text x="202.8" y="337.7">Size</text>
<text x="243" y="337.7">Page 2 Total 3</text>
<text x="181.4" y="345.3">V1.0</text>
<text x="204" y="345.3">A4</text>
<text x="244.5" y="345.3">EasyEDA.com</text>
</g>
<g font-size="2.3" fill="#000080">
<text x="39.1" y="2.8">C49</text>
<text x="49.3" y="4.1">R20</text>
<text x="34" y="13">GND</text>
<text x="48" y="14.3">L42</text>
<text x="37.8" y="18.1">D21</text>
<text x="129.3" y="18.1">D22</text>
<text x="39.1" y="33.3">C50</text>
<text x="49.3" y="34.6">R21</text>
<text x="135.6" y="34.6">R22</text>
<text x="145.8" y="33.3">C51</text>
<text x="34" y="43.5">GND</text>
<text x="48" y="44.7">L43</text>
<text x="144.5" y="44.7">L44</text>
<text x="150.9" y="43.5">GND</text>
<text x="37.8" y="48.6">D23</text>
<text x="51.8" y="49.8">L45</text>
<text x="63.2" y="48.6">C52</text>
<text x="119.1" y="48.6">C53</text>
<text x="129.3" y="49.8">L47</text>
<text x="149.6" y="48.6">D24</text>
<text x="72.1" y="54.9">L46</text>
<text x="110.2" y="56.2">C56</text>
<text x="39.1" y="67.6">C57</text>
<text x="49.3" y="68.9">R23</text>
<text x="68.3" y="68.9">GND</text>
<text x="78.5" y="66.3">GND</text>
<text x="92.4" y="67.6">GND</text>
<text x="103.9" y="68.9">GND</text>
<text x="135.6" y="68.9">R24</text>
<text x="145.8" y="67.6">C58</text>
<text x="34" y="77.8">GND</text>
<text x="150.9" y="77.8">GND</text>
<text x="37.8" y="82.8">D25</text>
<text x="48" y="79">L48</text>
<text x="63.2" y="82.8">C59</text>
<text x="120.4" y="82.8">C60</text>
<text x="144.5" y="79">L49</text>
<text x="149.6" y="82.8">D26</text>
<text x="51.8" y="84.1">L50</text>
<text x="73.4" y="89.2">L51</text>
<text x="129.3" y="84.1">L52</text>
<text x="105.2" y="90.5">C62</text>
<text x="39.1" y="104.4">C63</text>
<text x="49.3" y="105.7">R25</text>
<text x="69.6" y="103.2">GND</text>
<text x="79.7" y="103.2">GND</text>
<text x="98.8" y="103.2">GND</text>
<text x="135.6" y="105.7">R26</text>
<text x="145.8" y="104.4">C64</text>
<text x="34" y="114.6">GND</text>
<text x="37.8" y="119.7">D27</text>
<text x="48" y="115.9">L53</text>
<text x="64.5" y="119.7">C65</text>
<text x="109" y="119.7">C66</text>
<text x="144.5" y="115.9">L54</text>
<text x="149.6" y="119.7">D28</text>
<text x="150.9" y="114.6">GND</text>
<text x="53.1" y="120.9">L55</text>
<text x="129.3" y="120.9">L57</text>
<text x="74.7" y="126">L56</text>
<text x="110.2" y="127.3">C69</text>
<text x="81" y="137.5">GND</text>
<text x="92.4" y="137.5">GND</text>
<text x="40.4" y="138.7">C70</text>
<text x="50.5" y="140">R27</text>
<text x="70.8" y="140">GND</text>
<text x="103.9" y="140">GND</text>
<text x="129.3" y="140">R28</text>
<text x="139.4" y="138.7">C71</text>
<text x="35.3" y="148.9">GND</text>
<text x="65.8" y="147.6">C72</text>
<text x="114" y="146.3">C73</text>
<text x="144.5" y="148.9">GND</text>
<text x="39.1" y="154">D29</text>
<text x="49.3" y="150.2">L58</text>
<text x="54.4" y="155.2">L60</text>
<text x="122.9" y="155.2">L62</text>
<text x="138.2" y="150.2">L59</text>
<text x="143.3" y="154">D30</text>
<text x="74.7" y="160.3">L61</text>
<text x="101.3" y="161.6">C77</text>
<text x="39.1" y="176.8">C78</text>
<text x="49.3" y="178.1">R29</text>
<text x="70.8" y="174.3">GND</text>
<text x="82.3" y="174.3">GND</text>
<text x="95" y="174.3">GND</text>
<text x="131.8" y="178.1">R30</text>
<text x="142" y="176.8">C79</text>
<text x="62" y="184.4">C80</text>
<text x="121.7" y="184.4">C81</text>
<text x="34" y="187">GND</text>
<text x="48" y="188.3">L63</text>
<text x="140.7" y="188.3">L64</text>
<text x="147" y="187">GND</text>
<text x="37.8" y="192.1">D31</text>
<text x="50.5" y="193.3">L65</text>
<text x="130.6" y="193.3">L67</text>
<text x="145.8" y="192.1">D32</text>
<text x="70.9" y="198.4">L66</text>
<text x="84.8" y="199.7">C84</text>
<text x="96.3" y="199.7">C85</text>
<text x="109" y="199.7">C86</text>
<text x="67" y="212.4">GND</text>
<text x="78.5" y="212.4">GND</text>
<text x="89.9" y="212.4">GND</text>
<text x="102.6" y="212.4">GND</text>
<text x="40.4" y="221.3">C87</text>
<text x="135.6" y="220">R32</text>
<text x="145.8" y="218.7">C88</text>
<text x="50.5" y="222.5">R31</text>
<text x="119.1" y="226.4">C89</text>
<text x="35.3" y="231.4">GND</text>
<text x="49.3" y="232.7">L68</text>
<text x="67.1" y="228.9">C90</text>
<text x="144.5" y="230.2">L69</text>
<text x="149.6" y="234">D34</text>
<text x="150.9" y="228.9">GND</text>
<text x="39.1" y="236.5">D33</text>
<text x="54.4" y="237.8">L70</text>
<text x="129.3" y="235.2">L72</text>
<text x="78.5" y="240.3">L71</text>
<text x="92.5" y="241.6">C93</text>
<text x="117.9" y="241.6">C95</text>
<text x="74.7" y="254.3">GND</text>
<text x="86.1" y="254.3">GND</text>
<text x="98.8" y="254.3">GND</text>
<text x="111.5" y="254.3">GND</text>
<text x="45.5" y="260.6">C96</text>
<text x="55.6" y="261.9">R33</text>
<text x="130.6" y="261.9">R34</text>
<text x="140.7" y="260.6">C97</text>
<text x="119.1" y="269.5">C99</text>
<text x="40.4" y="270.8">GND</text>
<text x="44.2" y="275.9">D35</text>
<text x="54.4" y="272.1">L73</text>
<text x="67.1" y="270.8">C98</text>
<text x="139.4" y="272.1">L74</text>
<text x="144.5" y="275.9">D36</text>
<text x="145.8" y="270.8">GND</text>
<text x="55.6" y="277.2">L76</text>
<text x="129.3" y="277.2">L78</text>
<text x="35.3" y="282.2">L75</text>
<text x="79.8" y="282.2">L77</text>
<text x="112.8" y="283.5">C105</text>
<text x="157.2" y="282.2">L79</text>
<text x="96.2" y="293.7">GND</text>
<text x="75.9" y="296.2">GND</text>
<text x="86.1" y="296.2">GND</text>
<text x="107.7" y="296.2">GND</text>
<text x="31.5" y="306.4">GND</text>
<text x="153.4" y="306.4">GND</text>
</g>
<g font-size="2.3" fill="#00f">
<text x="39.1" y="10.5">220nF</text>
<text x="49.3" y="9.2">240</text>
<text x="68.3" y="6.6">B8</text>
<text x="32.8" y="29.5">BAR6402VH6327</text>
<text x="129.3" y="25.7">BAR6402VH6327</text>
<text x="39.1" y="40.9">220nF</text>
<text x="49.3" y="39.7">240</text>
<text x="68.3" y="37.1">B7</text>
<text x="118.8" y="37.1">B7</text>
<text x="135.6" y="39.7">240</text>
<text x="145.8" y="40.9">220nF</text>
<text x="32.8" y="60">BAR6402VH6327</text>
<text x="51.8" y="54.9">5.6uH</text>
<text x="63.2" y="56.2">STC3ME30-T1</text>
<text x="72.1" y="57.4">22nH</text>
<text x="84.8" y="58.7">2.2nF</text>
<text x="98.8" y="58.7">330pF</text>
<text x="110.2" y="58.7">STC3ME30-T1</text>
<text x="119.1" y="56.2">STC3ME30-T1</text>
<text x="129.3" y="54.9">5.6uH</text>
<text x="139.4" y="56.2">BAR6402VH6327</text>
<text x="68.3" y="71.4">B6</text>
<text x="118.8" y="71.4">B6</text>
<text x="39.1" y="75.2">220nF</text>
<text x="49.3" y="74">240</text>
<text x="135.6" y="74">240</text>
<text x="145.8" y="75.2">220nF</text>
<text x="51.8" y="89.2">3.9uH</text>
<text x="129.3" y="89.2">3.9uH</text>
<text x="32.8" y="94.3">BAR6402VH6327</text>
<text x="63.2" y="90.5">STC3ME30-T1</text>
<text x="73.4" y="91.7">39nH</text>
<text x="86.1" y="93">1.8nF</text>
<text x="105.2" y="93">STC3ME30-T1</text>
<text x="120.4" y="90.5">STC3ME30-T1</text>
<text x="135.6" y="94.3">BAR6402VH6327</text>
<text x="39.1" y="112.1">220nF</text>
<text x="49.3" y="110.8">240</text>
<text x="68.3" y="108.2">B5</text>
<text x="118.8" y="108.2">B5</text>
<text x="135.6" y="110.8">240</text>
<text x="145.8" y="112.1">220nF</text>
<text x="32.8" y="131.1">BAR6402VH6327</text>
<text x="53.1" y="126">8.2uH</text>
<text x="64.5" y="127.3">STC3ME30-T1</text>
<text x="74.7" y="128.6">33nH</text>
<text x="87.4" y="129.8">3.3nF</text>
<text x="98.8" y="129.8">470pF</text>
<text x="109" y="127.3">STC3ME30-T1</text>
<text x="110.2" y="129.8">1.5pF~3pF</text>
<text x="129.3" y="126">8.2uH</text>
<text x="143.3" y="129.8">BAR6402VH6327</text>
<text x="69.6" y="142.5">B4</text>
<text x="112.5" y="142.5">B4</text>
<text x="40.4" y="146.3">220nF</text>
<text x="50.5" y="145.1">240</text>
<text x="129.3" y="145.1">240</text>
<text x="139.4" y="146.3">220nF</text>
<text x="65.8" y="155.2">STC3ME30-T1</text>
<text x="114" y="154">STC3ME30-T1</text>
<text x="54.4" y="160.3">3.9uH</text>
<text x="65.8" y="161.6">51pF</text>
<text x="116.6" y="161.6">51pF</text>
<text x="122.9" y="160.3">3.9uH</text>
<text x="135.6" y="161.6">BAR6402VH6327</text>
<text x="34" y="165.4">BAR6402VH6327</text>
<text x="74.7" y="162.9">140nH</text>
<text x="88.6" y="164.1">1.8nF</text>
<text x="101.3" y="164.1">STC3ME30-T1</text>
<text x="39.1" y="184.4">220nF</text>
<text x="49.3" y="183.2">240</text>
<text x="68.3" y="180.6">B3</text>
<text x="115" y="180.6">B3</text>
<text x="131.8" y="183.2">240</text>
<text x="142" y="184.4">220nF</text>
<text x="63.2" y="192.1">STC3ME30-T1</text>
<text x="121.7" y="192.1">STC3ME30-T1</text>
<text x="32.8" y="203.5">BAR6402VH6327</text>
<text x="50.5" y="198.4">10uH</text>
<text x="62" y="199.7">39pF</text>
<text x="70.9" y="201">120nH</text>
<text x="84.8" y="202.2">3.9nF</text>
<text x="96.3" y="202.2">300pF</text>
<text x="109" y="202.2">STC3ME30-T1</text>
<text x="124.2" y="199.7">39pF</text>
<text x="130.6" y="198.4">10uH</text>
<text x="134.4" y="202.2">BAR6402VH6327</text>
<text x="50.5" y="227.6">240</text>
<text x="69.6" y="225.1">B2</text>
<text x="118.8" y="222.5">B2</text>
<text x="135.6" y="225.1">240</text>
<text x="145.8" y="226.4">220nF</text>
<text x="40.4" y="228.9">220nF</text>
<text x="120.4" y="234">STC3ME30-T1</text>
<text x="68.3" y="236.5">STC3ME30-T1</text>
<text x="11.8" y="240.3">HPF_OUT</text>
<text x="54.4" y="242.9">10uH</text>
<text x="65.8" y="244.1">180pF</text>
<text x="78.5" y="242.9">470nH</text>
<text x="92.5" y="244.1">3.9nF</text>
<text x="105.2" y="244.1">430pF</text>
<text x="117.9" y="244.1">STC3ME30-T1</text>
<text x="122.9" y="241.6">180pF</text>
<text x="129.3" y="240.3">10uH</text>
<text x="149.6" y="241.6">BAR6402VH6327</text>
<text x="34" y="247.9">BAR6402VH6327</text>
<text x="45.5" y="268.3">220nF</text>
<text x="55.6" y="267">240</text>
<text x="74.7" y="264.5">B1</text>
<text x="113.8" y="264.5">B1</text>
<text x="130.6" y="267">240</text>
<text x="140.7" y="268.3">220nF</text>
<text x="54.4" y="274.6">68uH</text>
<text x="139.4" y="274.6">68uH</text>
<text x="68.3" y="278.4">STC3ME30-T1</text>
<text x="120.4" y="277.2">STC3ME30-T1</text>
<text x="177.5" y="279.7">BPF_OUT</text>
<text x="39.1" y="287.3">BAR6402VH6327</text>
<text x="55.6" y="282.2">6.8uH</text>
<text x="67.1" y="283.5">1nF</text>
<text x="79.8" y="284.8">2.7uH</text>
<text x="92.5" y="286">2.7nF</text>
<text x="102.6" y="286">180pF</text>
<text x="114" y="286">STC3ME30-T1</text>
<text x="121.7" y="283.5">1nF</text>
<text x="129.3" y="282.2">6.8uH</text>
<text x="131.8" y="283.5">BAR6402VH6327</text>
<text x="67.1" y="289.9">130pF</text>
<text x="119.1" y="291.1">130pF</text>
<text x="35.3" y="294.9">8.2uH</text>
<text x="157.2" y="294.9">8.2uH</text>
</g>
<g font-size="2.3">
<text x="84.8" y="47.3">20500-21950 kHz</text>
<text x="86.1" y="80.3">17200-19200 kHz</text>
<text x="88.6" y="118.4">13800-14750 kHz</text>
<text x="88.6" y="151.4">9000-11000 kHz</text>
<text x="86.1" y="190.8">6650-7550 kHz</text>
<text x="93.7" y="235.2">3100-4000 kHz</text>
<text x="84.8" y="269.5">1300-2500 kHz</text>
</g>
<g font-size="1.6" fill="#000080">
<text x="84.8" y="56.3">C54</text>
<text x="98.8" y="56.3">C55</text>
<text x="86.1" y="90.6">C61</text>
<text x="87.4" y="127.5">C67</text>
<text x="98.8" y="127.5">C68</text>
<text x="65.8" y="154.1">C74</text>
<text x="116.6" y="154.1">C75</text>
<text x="88.6" y="161.7">C76</text>
<text x="62" y="192.2">C82</text>
<text x="124.2" y="192.2">C83</text>
<text x="65.8" y="236.7">C92</text>
<text x="122.9" y="234.1">C91</text>
<text x="105.2" y="241.8">C94</text>
<text x="67.1" y="276">C101</text>
<text x="121.7" y="276">C100</text>
<text x="67.1" y="282.4">C102</text>
<text x="92.5" y="283.7">C103</text>
<text x="102.6" y="283.7">C104</text>
<text x="119.1" y="283.7">C106</text>
<text x="35.3" y="292.6">L80</text>
<text x="157.2" y="292.6">L81</text>
</g>
</svg>
